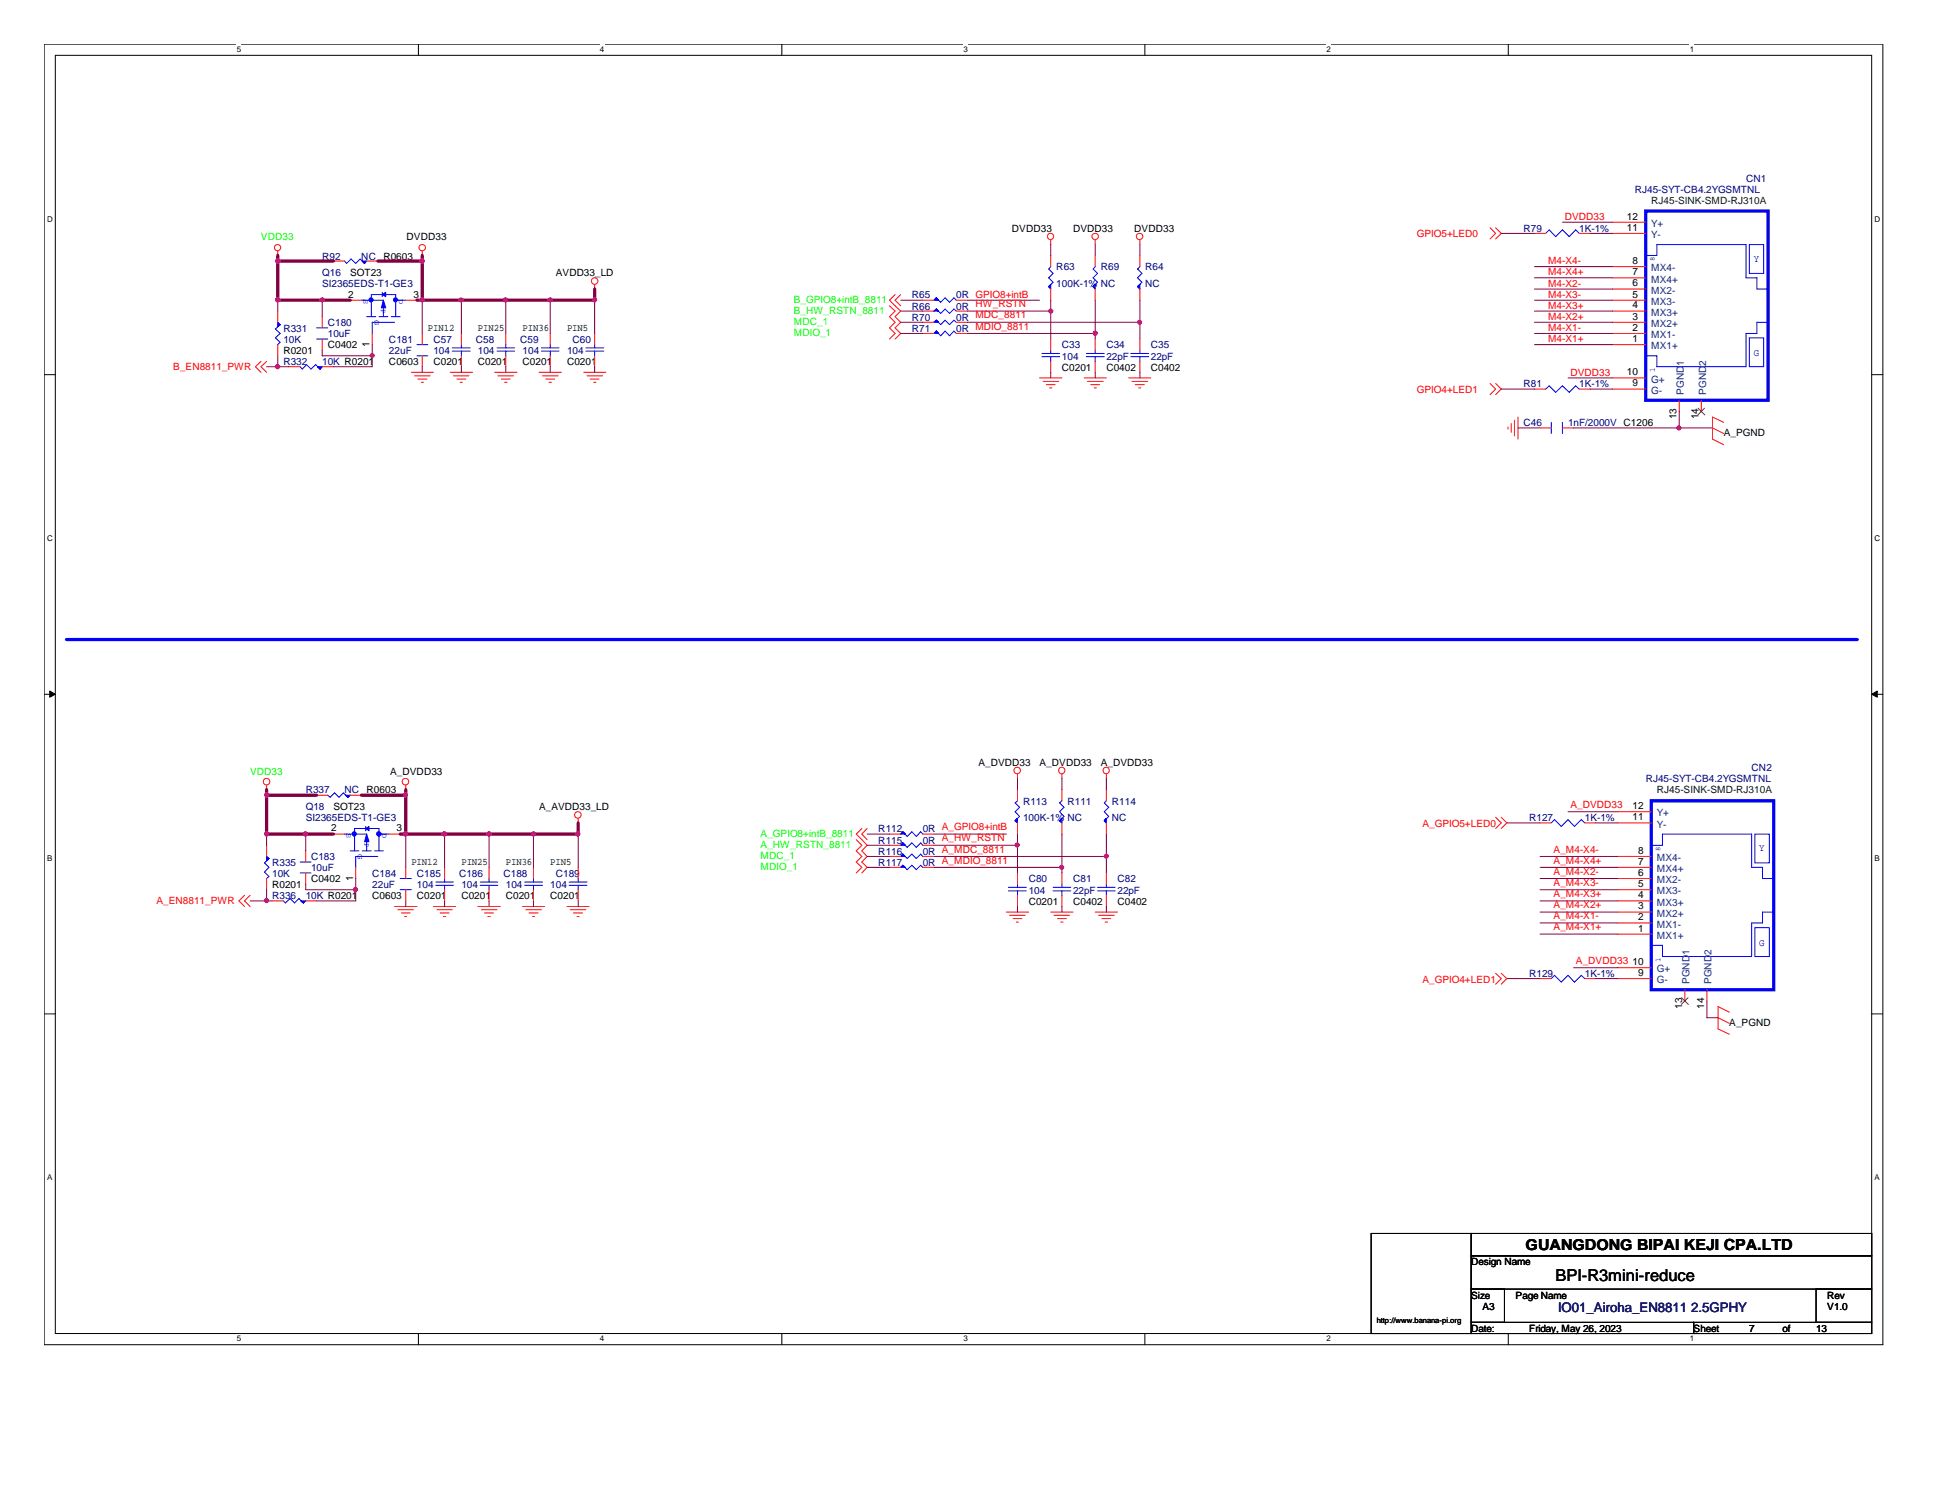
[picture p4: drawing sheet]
<svg xmlns="http://www.w3.org/2000/svg" width="279mm" height="216mm" viewBox="0 0 279 216" stroke-linecap="round" stroke-linejoin="round" font-family="sans-serif">
<path d="M6.3 6.3h264.6v187.1h-264.6zM8 8h261.3v183.8h-261.3z" fill="none" stroke="#000" stroke-width=".14"/>
<g fill="#fff">
<path d="M34.1 6.4h.6v1.3h-.6z"/>
<path d="M34.1 191.9h.6v1.3h-.6z"/>
</g>
<path d="M60.2 6.3v1.7M60.2 191.8v1.6" fill="none" stroke="#000" stroke-width=".14"/>
<g fill="#fff">
<path d="M86.3 6.4h.6v1.3h-.6z"/>
<path d="M86.3 191.9h.6v1.3h-.6z"/>
</g>
<path d="M112.5 6.3v1.7M112.5 191.8v1.6" fill="none" stroke="#000" stroke-width=".14"/>
<g fill="#fff">
<path d="M138.6 6.4h.6v1.3h-.6z"/>
<path d="M138.6 191.9h.6v1.3h-.6z"/>
</g>
<path d="M164.7 6.3v1.7M164.7 191.8v1.6" fill="none" stroke="#000" stroke-width=".14"/>
<g fill="#fff">
<path d="M190.8 6.4h.6v1.3h-.6z"/>
<path d="M190.8 191.9h.6v1.3h-.6z"/>
</g>
<path d="M217 6.3v1.7M217 191.8v1.6" fill="none" stroke="#000" stroke-width=".14"/>
<g fill="#fff">
<path d="M243.1 6.4h.6v1.3h-.6z"/>
<path d="M243.1 191.9h.6v1.3h-.6z"/>
<path d="M6.8 30.8h.7v1.3h-.7z"/>
<path d="M269.7 30.8h.8v1.3h-.8z"/>
<path d="M6.8 76.7h.7v1.4h-.7z"/>
<path d="M269.7 76.7h.8v1.4h-.8z"/>
</g>
<path d="M6.3 53.9h1.7M269.3 53.9h1.6" fill="none" stroke="#000" stroke-width=".14"/>
<g fill="#fff">
<path d="M6.8 122.7h.7v1.3h-.7z"/>
<path d="M269.7 122.7h.7v1.3h-.7z"/>
</g>
<path d="M6.3 99.9h1.7M269.3 99.9h1.6" fill="none" stroke="#000" stroke-width=".14"/>
<g fill="#000" stroke="#000" stroke-width=".14">
<path d="M7.2 99.4l.8 .5-.8 .4z" fill-rule="evenodd"/>
<path d="M269.3 99.9l.8-.5v.9z" fill-rule="evenodd"/>
</g>
<g fill="#fff">
<path d="M6.8 168.7h.7v1.3h-.7z"/>
<path d="M269.7 168.7h.7v1.3h-.7z"/>
</g>
<path d="M6.3 145.8h1.7M269.3 145.8h1.6M197.3 177.4h14.4v14.4h-14.4zM211.7 177.4h57.6v3.2h-57.6zM211.7 180.6h57.6v4.8h-57.6zM211.7 185.4h4.8v4.8h-4.8zM211.7 190.2h32v1.6h-32zM243.7 190.2h25.6v1.6h-25.6zM261.3 185.4h8v4.8h-8z" fill="none" stroke="#000" stroke-width=".14"/>
<path d="M236.8 30.4h17.6v27.2h-17.6zM9.6 92h257.6M237.6 115.2h17.6v27.2h-17.6z" fill="none" stroke="#00f" stroke-width=".47"/>
<g fill="none" stroke="#f00" stroke-width=".14">
<path d="M40 36.1v.6M48 37.5h1.6M52.7 37.5h1.7M60.7 36.1v.6M151.2 34.5v.7M151.2 36.7v1.7M157.6 34.5v.7M157.6 36.7v1.7M164 34.5v.7M164 36.7v1.7M214.4 32.8l.8 .8-.8 .8M215.2 32.8l.8 .8-.8 .8"/>
<path d="M220.8 33.6h1.6M227.2 33.6h1.6M232 33.6h4.8M232 40h4.8M232 38.4h4.8M232 32h4.8M37.5 52l-.8 .7 .8 .9M38.4 52l-.9 .7 .9 .9M40 44.7v1.7M40 49.6v1.6M41.6 52.7h1.6M46.4 52.7h1.6"/>
<path d="M46.4 45.6v1.6M46.4 48.8v1.6M50.4 43.2h1.6M53.6 48v1.6M58.4 43.2h1.6M59.2 53.6h3.2M59.6 54.1h2.3M60.1 54.5h1.3M60.6 55h.3M60.7 48v1.6M60.7 51.2v1.5M64.8 53.6h3.2"/>
<path d="M65.2 54.1h2.3M65.7 54.5h1.3M66.2 55h.3M66.4 48v1.6M66.4 51.2v1.5M71.2 53.6h3.2M71.6 54.1h2.3M72.1 54.5h1.3M72.6 55h.3M72.8 48v1.6M72.8 51.2v1.5M77.6 53.6h3.2"/>
<path d="M78.1 54.1h2.2M78.5 54.5h1.3M79 55h.3M79.2 48v1.6M79.2 51.2v1.5M84 53.6h3.2M84.5 54.1h2.2M84.9 54.5h1.3M85.4 55h.3M85.6 40.9v.7M85.6 48v1.6M85.6 51.2v1.5"/>
<path d="M128 44l.8 .7-.8 .9 .8 .8-.8 .8 .8 .8-.8 .8M128.8 42.4l-.8 .8 1.6 1.5-.8 .9 .8 .8-.8 .8 .8 .8-.8 .8M129.6 42.4l-.8 .8 .8 .8M132.8 48h1.6M132.8 46.4h1.6M132.8 44.7h1.6M132.8 43.2h1.6M137.6 48h1.6M137.6 46.4h1.6M137.6 44.7h1.6M137.6 43.2h1.6M149.6 54.4h3.2"/>
<path d="M150.1 54.9h2.2M150.5 55.3h1.3M151 55.8h.3M151.2 41.6v1.6M151.2 48.8v1.6M151.2 52v1.6M156 54.4h3.2M156.5 54.9h2.2M156.9 55.3h1.3M157.4 55.8h.3M157.6 41.6v1.6M157.6 48.8v1.6"/>
<path d="M157.6 52v1.6M162.4 54.4h3.2M162.9 54.9h2.2M163.3 55.3h1.3M163.8 55.8h.3M164 41.6v1.6M164 48.8v1.6M164 52v1.6M214.4 55.2l.8 .8-.8 .8M215.2 55.2l.8 .8-.8 .8M218.4 60v3.2M220.8 56h1.6"/>
<path d="M227.2 56h1.6M232 54.4h4.8M232 49.6h4.8M232 48h4.8M232 46.4h4.8M232 44.7h4.8M232 43.2h4.8M232 41.6h4.8M232 56h4.8M241.6 57.6v1.6M244.8 57.6v1.6M217 61.4v.3"/>
<path d="M217.4 60.9v1.3M217.9 60.5v2.2M221.6 61.6h1.6M224.8 61.6h1.6M246.4 61.6l1.6 .8M248 60.7l-1.6-.7v3.2l1.6 .8M38.4 112.9v.7M45.6 114.4h1.6M48 120h1.6M50.4 114.4h1.6M56 120h1.6M58.4 112.9v.7"/>
<path d="M83.2 117.7v.7M124 119.2l-.8 .8 1.6 1.6-.8 .8 .8 .8-.8 .8 .8 .8-.8 .8M124.8 119.2l-.8 .8 .8 .8M128 120h1.6M132.8 120h1.6M146.4 111.3v.7M146.4 113.6v1.6M146.4 118.4v1.6M152.8 111.3v.7M152.8 113.6v1.6M152.8 118.4v1.6M159.2 111.3v.7"/>
<path d="M159.2 113.6v1.6M159.2 118.4v1.6M215.2 117.6l.8 .8-.8 .8M216 117.6l.8 .8-.8 .8M221.6 118.4h1.6M228 118.4h1.6M232.8 118.4h4.8M232.8 116.8h4.8M35.2 128.8l-.8 .8 .8 .8M36 128.8l-.8 .8 .8 .8M38.4 121.6v1.6M38.4 126.4v1.6"/>
<path d="M39.2 129.6h1.6M44 129.6h1.6M44 122.4v1.6M44 125.6v1.6M51.2 124.8v1.6M56.8 130.4h3.2M57.2 130.9h2.3M57.7 131.3h1.3M58.2 131.8h.3M58.4 124.8v1.6M58.4 128v1.6M62.4 130.4h3.2"/>
<path d="M62.9 130.9h2.2M63.3 131.3h1.3M63.8 131.8h.3M64 124.8v1.6M64 128v1.6M68.7 130.4h3.3M69.3 130.9h2.2M69.7 131.3h1.3M70.2 131.8h.3M70.4 124.8v1.6M70.4 128v1.6M75.2 130.4h3.2"/>
<path d="M75.6 130.9h2.3M76.1 131.3h1.3M76.6 131.8h.3M76.8 124.8v1.6M76.8 128v1.6M81.6 130.4h3.2M82 130.9h2.3M82.5 131.3h1.3M83 131.8h.3M83.2 124.8v1.6M83.2 128v1.6M123.2 120.8l.8 .8-.8 .8 .8 .8-.8 .8 .8 .8-.8 .8"/>
<path d="M128 121.6h1.6M128 124.8h1.6M128 123.2h1.6M132.8 121.6h1.6M132.8 124.8h1.6M132.8 123.2h1.6M144.8 131.2h3.2M145.2 131.7h2.3M145.8 132.1h1.2M146.2 132.6h.3M146.4 125.6v1.6M146.4 128.8v1.6"/>
<path d="M151.2 131.2h3.2M151.6 131.7h2.3M152.1 132.1h1.3M152.6 132.6h.4M152.8 125.6v1.6M152.8 128.8v1.6M157.6 131.2h3.2M158.1 131.7h2.2M158.5 132.1h1.3M159 132.6h.3M159.2 125.6v1.6M159.2 128.8v1.6"/>
<path d="M215.2 140l.8 .8-.8 .8M216 140l.8 .8-.8 .8M232.8 131.2h4.8M232.8 129.6h4.8M232.8 134.4h4.8M232.8 132.8h4.8M232.8 128h4.8M232.8 126.4h4.8M232.8 124.8h4.8M232.8 123.2h4.8M232.8 139.2h4.8M221.6 140.8h1.6"/>
<path d="M228 140.8h1.6M232.8 140.8h4.8M242.4 142.4v1.6M245.6 142.4v1.6M247.2 146.4l1.6 .8M248.8 145.6l-1.6-.8v3.2l1.6 .8"/>
<circle cx="39.9" cy="35.6" r=".45"/>
<circle cx="60.8" cy="35.6" r=".46"/>
<circle cx="151.1" cy="34" r=".45"/>
<circle cx="157.6" cy="34" r=".46"/>
<circle cx="164" cy="34" r=".46"/>
<circle cx="85.5" cy="40.4" r=".47"/>
<circle cx="38.3" cy="112.4" r=".47"/>
<circle cx="58.3" cy="112.4" r=".47"/>
<circle cx="83.1" cy="117.2" r=".47"/>
<circle cx="146.3" cy="110.8" r=".47"/>
<circle cx="152.7" cy="110.8" r=".46"/>
<circle cx="159.1" cy="110.8" r=".46"/>
</g>
<g fill="none" stroke="#00f" stroke-width=".14">
<path d="M49.6 37.5l.3 .4 .6-.6 .7 .6 .6-.6 .7 .6 .2-.4M151.2 38.4l-.3 .3 .6 .6-.6 .7 .6 .6-.6 .6 .3 .4M157.6 38.4l-.3 .3 .6 .6-.6 .7 .6 .6-.6 .6 .3 .4M164 38.4l-.3 .3 .6 .6-.6 .7 .6 .6-.6 .6 .3 .4M222.4 33.6l.5-.5 .9 .9 1-.9 1 .9 .9-.9 .5 .5M236.8 36.7h1.6v-1.5h12.8v4.8h1.6v1.6h1.6M251.7 35.2h2v4.1h-2zM40 46.4l.3 .3-.7 .6 .7 .7-.7 .6 .7 .6-.3 .4M43.2 52.7l.3 .4 .6-.6 .6 .6 .7-.6 .7 .6 .3-.4M45.6 47.2h1.6M45.6 48.8h1.6M52 43.2h3.2v2.4"/>
<path d="M52.7 45.6h1.4M54.5 45.6h1.3M55 42v.7M55.2 42.4h-1.8v3.2M55.5 42.4h1.4v3.2M56.3 45.6h1.3M56.8 46.4h-3.2v1.6M56.9 43.2h1.5M60 51.2h1.6M60 49.6h1.6M65.1 50h2.5M65.1 50.5h2.5"/>
<path d="M66.4 49.6v.4M66.4 50.5v.7M71.5 50h2.5M71.5 50.5h2.5M72.8 49.6v.4M72.8 50.5v.7M77.9 50h2.5M77.9 50.5h2.5M79.2 49.6v.4M79.2 50.5v.7M84.3 50h2.6M84.3 50.5h2.6"/>
<path d="M85.6 49.6v.4M85.6 50.5v.7M134.4 48l.3-.4 .6 .7 .7-.7 .6 .7 .6-.7 .4 .4M134.4 43.2l.3-.4 .6 .7 .7-.7 .6 .7 .6-.7 .4 .4M134.4 46.4l.3-.3 .6 .6 .7-.6 .6 .6 .6-.6 .4 .3M134.4 44.7l.3-.3 .6 .7 .7-.7 .6 .7 .6-.7 .4 .3M149.9 50.8h2.5M149.9 51.3h2.5M151.2 50.4v.4M151.2 51.3v.7M156.3 50.8h2.6M156.3 51.3h2.6"/>
<path d="M157.6 50.4v.4M157.6 51.3v.7M162.7 50.8h2.6M162.7 51.3h2.6M164 50.4v.4M164 51.3v.7M222.4 56l.5-.5 .9 .9 1-.9 1 .9 .9-.9 .5 .5M251.7 48.6h2v4.1h-2zM254.4 46.4h-1.6v1.6h-1.6v4.7h-12.8v-1.5h-1.6M223.2 60.7v1.7M224.8 60.7v1.7M47.2 114.4l.3 .3 .6-.7 .7 .7 .6-.7 .6 .7 .4-.3"/>
<path d="M49.6 120h3.1v2.4M52.6 118.9v.6M52.7 119.2h-1.7v3.2M53.1 119.2h1.4v3.2M54.5 120h1.5M129.6 120l.3-.4 .6 .7 .7-.7 .6 .7 .7-.7 .3 .4M146.4 115.2l-.4 .3 .7 .6-.7 .7 .7 .6-.7 .7 .4 .3M152.8 115.2l-.4 .3 .7 .6-.7 .7 .7 .6-.7 .7 .4 .3M159.2 115.2l-.3 .3 .6 .6-.6 .7 .6 .6-.6 .7 .3 .3M223.2 118.4l.4-.5 1 1 1-1 .9 1 1-1 .5 .5M252.5 120h2.1v4.1h-2.1zM38.4 123.2l.3 .3-.6 .6 .6 .7-.6 .6 .6 .7-.3 .3"/>
<path d="M40.8 129.6l.3 .3 .6-.7 .7 .7 .6-.7 .6 .7 .4-.3M43.2 124h1.5M43.2 125.6h1.5M50.4 122.4h1.2M52.1 122.4h1.3M53.9 122.4h1.3M54.4 123.2h-3.2v1.6M57.6 128h1.6M57.6 126.4h1.6M62.7 126.9h2.5M62.7 127.3h2.5M64 126.4v.5"/>
<path d="M64 127.3v.7M69.1 126.9h2.5M69.1 127.3h2.5M70.4 126.4v.5M70.4 127.3v.7M75.5 126.9h2.6M75.5 127.3h2.6M76.8 126.4v.5M76.8 127.3v.7M81.9 126.9h2.6M81.9 127.3h2.6M83.2 126.4v.5"/>
<path d="M83.2 127.3v.7M129.6 121.6l.3-.4 .6 .7 .7-.7 .6 .7 .7-.7 .3 .4M129.6 123.2l.3-.3 .6 .6 .7-.6 .6 .6 .7-.6 .3 .3M129.6 124.8l.3-.3 .6 .6 .7-.6 .6 .6 .7-.6 .3 .3M145.1 127.6h2.6M145.1 128.1h2.6M146.4 127.2v.4M146.4 128.1v.7M151.5 127.6h2.6M151.5 128.1h2.6M152.8 127.2v.4M152.8 128.1v.7"/>
<path d="M157.9 127.6h2.5M157.9 128.1h2.5M159.2 127.2v.4M159.2 128.1v.7M237.6 121.6h1.6v-1.6h12.8v4.8h1.6v1.6h1.6M252.5 133.4h2.1v4.2h-2.1zM255.2 131.2h-1.6v1.6h-1.6v4.8h-12.8v-1.6h-1.6M223.2 140.8l.4-.5 1 1 1-1 .9 1 1-1 .5 .5"/>
</g>
<g fill="#00f" stroke="#00f" stroke-width=".14">
<path d="M43.3 129.6h.7l-.4 .3z" fill-rule="evenodd"/>
<path d="M45.7 52.7h.7l-.3 .4z" fill-rule="evenodd"/>
<path d="M152.8 117.7v.7l-.4-.3z" fill-rule="evenodd"/>
<path d="M157.3 41.2l.3-.3v.7l-.3-.4 .3-.3z" fill-rule="evenodd"/>
<path d="M129.9 121.2l.3 .4h-.6l.3-.4 .3 .4z" fill-rule="evenodd"/>
<path d="M52.1 37.5h.6l-.2 .4z" fill-rule="evenodd"/>
<path d="M134.7 47.6l.3 .4h-.6l.3-.4 .3 .4z" fill-rule="evenodd"/>
<path d="M40 46.4l.3 .3-.3 .3 .3-.3-.3 .3z" fill-rule="evenodd"/>
<path d="M129.9 119.6l.3 .4h-.6l.3-.4 .3 .4z" fill-rule="evenodd"/>
<path d="M52.7 120l.4 1.1h-.6z" fill-rule="evenodd"/>
<path d="M52.6 119.2l.5-.3v.6z" fill-rule="evenodd"/>
<path d="M55.2 43.2l.3 1.1h-.6z" fill-rule="evenodd"/>
<path d="M55 42.4l.5-.4v.7z" fill-rule="evenodd"/>
<path d="M49.7 114.4h.7l-.4 .3z" fill-rule="evenodd"/>
<path d="M129.9 122.9l.3 .3h-.6l.3-.3 .3 .3z" fill-rule="evenodd"/>
<path d="M134.7 42.8l.3 .4h-.6l.3-.4 .3 .4z" fill-rule="evenodd"/>
<path d="M129.9 124.5l.3 .3h-.6l.3-.3 .3 .3z" fill-rule="evenodd"/>
<path d="M163.7 41.2l.3-.3v.7l-.3-.4 .3-.3z" fill-rule="evenodd"/>
<path d="M159.2 117.7v.7l-.3-.3z" fill-rule="evenodd"/>
<path d="M146 118.1l.4-.4v.7l-.4-.3 .4-.4z" fill-rule="evenodd"/>
<path d="M150.9 41.2l.3-.3v.7l-.3-.4 .3-.3z" fill-rule="evenodd"/>
<path d="M38.4 123.2l.3 .3-.3 .3 .3-.3-.3 .3z" fill-rule="evenodd"/>
<path d="M134.4 46.4l.3-.3 .3 .3-.3-.3 .3 .3z" fill-rule="evenodd"/>
<path d="M134.4 44.7l.3-.3 .3 .3-.3-.3 .3 .3z" fill-rule="evenodd"/>
<circle cx="54.5" cy="119.9" r=".32"/>
<circle cx="51" cy="119.9" r=".31"/>
<circle cx="56.9" cy="43.1" r=".3"/>
<circle cx="53.4" cy="43.1" r=".3"/>
</g>
<path d="M244.3 58.7l1 1M245.2 58.7l-.9 1M241.9 143.5l1 1M242.9 143.5l-1 1" fill="none" stroke="#804000" stroke-width=".14"/>
<g fill="none" stroke="#800040" stroke-width=".14">
<path d="M151.2 35.2v1.5M157.6 35.2v1.5M164 35.2v1.5M216 33.6h4.8M220.8 38.4h11.2M220.8 40h11.2M224.8 32h7.2M228.8 33.6h3.2M38.4 52.7h3.2M40 43.2v1.5M40 51.2v1.5M46.4 43.2v2.4"/>
<path d="M46.4 50.4v.8h7.2M53.6 49.6v3.1h-5.6M60.7 43.2v4.8M60.7 52.7v.9M66.4 43.2v4.8M66.4 52.7v.9M72.8 43.2v4.8M72.8 52.7v.9M79.2 43.2v4.8M79.2 52.7v.9M85.6 43.2v4.8M85.6 52.7v.9"/>
<path d="M129.6 43.2h3.2M129.6 44.7h3.2M129.6 46.4h3.2M129.6 48h3.2M139.2 43.2h10.4M139.2 44.7h12M139.2 46.4h24.8M139.2 48h18.4M151.2 43.2v5.6M151.2 53.6v.8M157.6 43.2v5.6M157.6 53.6v.8"/>
<path d="M164 43.2v5.6M164 53.6v.8M216 56h4.8M220.8 43.2h11.2M220.8 44.7h11.2M220.8 46.4h11.2M220.8 48h11.2M220.8 41.6h11.2M220.8 49.6h11.2M225.6 54.4h6.4M228.8 56h3.2M241.6 59.2v2.4"/>
<path d="M218.4 61.6h3.2M226.4 61.6h20M38.4 120v1.6M44 120v2.4M58.4 120v4.8M64 120v4.8M70.4 120v4.8M76.8 120v4.8M83.2 120v4.8M124.8 120h3.2M134.4 120h10.4M146.4 112v1.6"/>
<path d="M146.4 120v5.6M152.8 112v1.6M152.8 120v5.6M159.2 112v1.6M159.2 120v5.6M216.8 118.4h4.8M225.6 116.8h7.2M229.6 118.4h3.2M36 129.6h3.2M38.4 128v1.6M44 127.2v.8h7.2M51.2 126.4v3.2h-5.6"/>
<path d="M58.4 129.6v.8M64 129.6v.8M70.4 129.6v.8M76.8 129.6v.8M83.2 129.6v.8M124.8 121.6h3.2M124.8 123.2h3.2M124.8 124.8h3.2M134.4 121.6h12M134.4 123.2h24.8M134.4 124.8h18.4M146.4 130.4v.8"/>
<path d="M152.8 130.4v.8M159.2 130.4v.8M221.6 123.2h11.2M221.6 124.8h11.2M221.6 126.4h11.2M221.6 128h11.2M221.6 129.6h11.2M221.6 131.2h11.2M221.6 132.8h11.2M221.6 134.4h11.2M226.4 139.2h6.4M216.8 140.8h4.8"/>
<path d="M229.6 140.8h3.2M245.6 144v2.4h1.6"/>
</g>
<g fill="#f0f" stroke="#f0f" stroke-width=".14">
<circle cx="151.2" cy="44.7" r=".3"/>
<circle cx="164" cy="46.4" r=".3"/>
<circle cx="157.6" cy="47.9" r=".31"/>
<circle cx="241.6" cy="61.5" r=".3"/>
<circle cx="46.4" cy="43.1" r=".3"/>
<circle cx="39.9" cy="43.1" r=".31"/>
<circle cx="53.6" cy="51.1" r=".3"/>
<circle cx="39.9" cy="52.7" r=".31"/>
<circle cx="39.9" cy="37.5" r=".31"/>
<circle cx="60.7" cy="37.5" r=".3"/>
<circle cx="60.7" cy="43.1" r=".3"/>
<circle cx="85.6" cy="43.1" r=".3"/>
<circle cx="66.3" cy="43.1" r=".3"/>
<circle cx="79.2" cy="43.1" r=".3"/>
<circle cx="72.7" cy="43.1" r=".3"/>
<circle cx="146.3" cy="121.5" r=".3"/>
<circle cx="159.2" cy="123.1" r=".3"/>
<circle cx="152.7" cy="124.8" r=".3"/>
<circle cx="38.4" cy="114.3" r=".3"/>
<circle cx="58.3" cy="114.3" r=".3"/>
<circle cx="43.9" cy="119.9" r=".31"/>
<circle cx="38.3" cy="119.9" r=".31"/>
<circle cx="58.3" cy="119.9" r=".31"/>
<circle cx="63.9" cy="119.9" r=".32"/>
<circle cx="76.7" cy="119.9" r=".31"/>
<circle cx="70.3" cy="119.9" r=".31"/>
<circle cx="83.1" cy="119.9" r=".31"/>
<circle cx="51.1" cy="127.9" r=".31"/>
<circle cx="38.4" cy="129.5" r=".3"/>
</g>
<path d="M40 36.7v6.5h10.4M40 37.5h8M54.4 37.5h6.3M60.7 36.7v6.5M85.6 41.6v1.6h-25.6M38.4 113.6v6.4h9.6M38.4 114.4h7.2M52 114.4h6.4M58.4 113.6v6.4M83.2 118.4v1.6h-25.6" fill="none" stroke="#800040" stroke-width=".47"/>
<text font-size="2.4" x="223.8" y="184.3">BPI-R3mini-reduce</text>
<text font-size="2.2" x="219.5" y="179.8">GUANGDONG BIPAI KEJI CPA.LTD</text>
<g font-size="1.9" fill="#000080">
<text x="224.2" y="188.7">IO01_Airoha_EN8811</text>
<text x="243.3" y="188.7">2.5GPHY</text>
</g>
<g font-size="1.4" fill="#000080">
<text x="235.2" y="27.7">RJ45-SYT-CB4.2YGSMTNL</text>
<text x="251.2" y="26.1">CN1</text>
<text x="219.2" y="33.3">R79</text>
<text x="227.2" y="33.3">1K-1%</text>
<text x="46.4" y="37.3">R92</text>
<text x="46.4" y="39.7">Q16</text>
<text x="46.4" y="41.3">SI2365EDS-T1-GE3</text>
<text x="52" y="37.3">NC</text>
<text x="152" y="38.9">R63</text>
<text x="152" y="41.3">100K-1% NC</text>
<text x="158.4" y="38.9">R69</text>
<text x="164.8" y="38.9">R64</text>
<text x="164.8" y="41.3">NC</text>
<text x="40.8" y="47.7">R331</text>
<text x="47.2" y="46.9">C180</text>
<text x="131.2" y="47.7">R71</text>
<text x="131.2" y="42.9">R65</text>
<text x="131.2" y="46.1">R70</text>
<text x="131.2" y="44.5">R66</text>
<text x="137.6" y="47.7">0R MDIO_8811</text>
<text x="137.6" y="42.9">0R GPIO8+intB</text>
<text x="137.6" y="46.1">0R MDC_8811</text>
<text x="137.6" y="44.5">0R HW_RSTN</text>
<text x="40.8" y="52.5">R332</text>
<text x="40.8" y="49.3">10K</text>
<text x="46.4" y="52.5">10K R0201</text>
<text x="47.2" y="48.5">10uF</text>
<text x="56" y="49.3">C181</text>
<text x="56" y="50.9">22uF</text>
<text x="62.4" y="49.3">C57</text>
<text x="62.4" y="50.9">104</text>
<text x="68.5" y="49.3">C58</text>
<text x="68.7" y="50.9">104</text>
<text x="74.8" y="49.3">C59</text>
<text x="75.2" y="50.9">104</text>
<text x="81.6" y="50.9">104</text>
<text x="82.4" y="49.3">C60</text>
<text x="152.8" y="50.1">C33</text>
<text x="152.8" y="51.7">104</text>
<text x="159.2" y="50.1">C34</text>
<text x="159.2" y="51.7">22pF</text>
<text x="165.6" y="50.1">C35</text>
<text x="165.6" y="51.7">22pF</text>
<text x="219.2" y="55.7">R81</text>
<text x="227.2" y="55.7">1K-1%</text>
<text x="219.2" y="61.3">C46</text>
<text x="225.6" y="61.3">1nF/2000V C1206</text>
<text x="236.8" y="112.5">RJ45-SYT-CB4.2YGSMTNL</text>
<text x="252" y="110.9">CN2</text>
<text x="44" y="116.5">Q18</text>
<text x="44" y="118.1">SI2365EDS-T1-GE3</text>
<text x="44" y="114.1">R337</text>
<text x="49.6" y="114.1">NC</text>
<text x="126.4" y="119.7">R112</text>
<text x="132.8" y="119.7">0R A_GPIO8+intB</text>
<text x="147.2" y="115.7">R113</text>
<text x="147.2" y="118.1">100K-1% NC</text>
<text x="153.6" y="115.7">R111</text>
<text x="160" y="115.7">R114</text>
<text x="160" y="118.1">NC</text>
<text x="220" y="118.1">R127</text>
<text x="228" y="118.1">1K-1%</text>
<text x="39.2" y="124.5">R335</text>
<text x="44.7" y="123.7">C183</text>
<text x="44.7" y="125.3">10uF</text>
<text x="126.4" y="121.3">R115</text>
<text x="126.4" y="122.9">R116</text>
<text x="126.4" y="124.5">R117</text>
<text x="132.8" y="121.3">0R A_HW_RSTN</text>
<text x="132.8" y="122.9">0R A_MDC_8811</text>
<text x="132.8" y="124.5">0R A_MDIO_8811</text>
<text x="39.2" y="129.3">R336</text>
<text x="39.2" y="126.1">10K</text>
<text x="44" y="129.3">10K R0201</text>
<text x="53.6" y="126.1">C184</text>
<text x="53.6" y="127.7">22uF</text>
<text x="60" y="126.1">C185</text>
<text x="60" y="127.7">104</text>
<text x="66" y="126.1">C186</text>
<text x="66.4" y="127.7">104</text>
<text x="72.4" y="126.1">C188</text>
<text x="72.8" y="127.7">104</text>
<text x="79.2" y="127.7">104</text>
<text x="80" y="126.1">C189</text>
<text x="148" y="126.9">C80</text>
<text x="148" y="128.5">104</text>
<text x="154.4" y="126.9">C81</text>
<text x="154.4" y="128.5">22pF</text>
<text x="160.8" y="126.9">C82</text>
<text x="160.8" y="128.5">22pF</text>
<text x="220" y="140.5">R129</text>
<text x="228" y="140.5">1K-1%</text>
</g>
<g font-size="1.4" fill="#004000">
<text x="237.6" y="29.3">RJ45-SINK-SMD-RJ310A</text>
<text x="238.4" y="114.1">RJ45-SINK-SMD-RJ310A</text>
</g>
<g font-size="1.4" fill="#0f0">
<text x="37.5" y="34.6">VDD33</text>
<text x="114.2" y="43.6">B_GPIO8+intB_8811</text>
<text x="114.2" y="45.2">B_HW_RSTN_8811</text>
<text x="114.2" y="46.8">MDC_1</text>
<text x="114.2" y="48.3">MDIO_1</text>
<text x="36" y="111.4">VDD33</text>
<text x="109.4" y="120.4">A_GPIO8+intB_8811</text>
<text x="109.4" y="122">A_HW_RSTN_8811</text>
<text x="109.4" y="123.6">MDC_1</text>
<text x="109.4" y="125.2">MDIO_1</text>
</g>
<g font-size="1.4">
<text x="58.5" y="34.6">DVDD33</text>
<text x="145.6" y="33.3">DVDD33</text>
<text x="154.4" y="33.3">DVDD33</text>
<text x="163.2" y="33.3">DVDD33</text>
<text x="234.1" y="31.6">12</text>
<text x="234.1" y="33.2">11</text>
<text x="50.4" y="39.7">SOT23</text>
<text x="55.2" y="37.3">R0603</text>
<text x="80" y="39.7">AVDD33_LD</text>
<text x="234.9" y="41.2">6</text>
<text x="234.9" y="39.6">7</text>
<text x="234.9" y="38">8</text>
<text x="50.1" y="42.8">2</text>
<text x="59.5" y="42.8">3</text>
<text x="61.6" y="47.5">PIN12</text>
<text x="68.7" y="47.5">PIN25</text>
<text x="75.2" y="47.5">PIN36</text>
<text x="81.6" y="47.5">PIN5</text>
<text x="234.9" y="47.6">2</text>
<text x="234.9" y="46">3</text>
<text x="234.9" y="44.4">4</text>
<text x="234.9" y="42.8">5</text>
<text x="40.8" y="50.9">R0201</text>
<text x="47.2" y="50.1">C0402</text>
<text x="53.2" y="49.9" transform="rotate(-90 53.2 49.9)">1</text>
<text x="56" y="52.5">C0603</text>
<text x="62.4" y="52.5">C0201</text>
<text x="68.7" y="52.5">C0201</text>
<text x="75.2" y="52.5">C0201</text>
<text x="81.6" y="52.5">C0201</text>
<text x="152.8" y="53.3">C0201</text>
<text x="159.2" y="53.3">C0402</text>
<text x="165.6" y="53.3">C0402</text>
<text x="234.1" y="54">10</text>
<text x="234.9" y="49.2">1</text>
<text x="234.9" y="55.6">9</text>
<text x="241.2" y="60.3" transform="rotate(-90 241.2 60.3)">13</text>
<text x="244.4" y="60.3" transform="rotate(-90 244.4 60.3)">14</text>
<text x="248" y="62.8">A_PGND</text>
<text x="56.1" y="111.4">A_DVDD33</text>
<text x="140.8" y="110.1">A_DVDD33</text>
<text x="149.6" y="110.1">A_DVDD33</text>
<text x="158.4" y="110.1">A_DVDD33</text>
<text x="47.7" y="119.6">2</text>
<text x="48" y="116.5">SOT23</text>
<text x="52.7" y="114.1">R0603</text>
<text x="57.1" y="119.6">3</text>
<text x="77.6" y="116.5">A_AVDD33_LD</text>
<text x="234.9" y="116.4">12</text>
<text x="234.9" y="118">11</text>
<text x="59.2" y="124.4">PIN12</text>
<text x="66.4" y="124.4">PIN25</text>
<text x="72.8" y="124.4">PIN36</text>
<text x="79.2" y="124.4">PIN5</text>
<text x="235.7" y="126">6</text>
<text x="235.7" y="124.4">7</text>
<text x="235.7" y="122.8">8</text>
<text x="39.2" y="127.7">R0201</text>
<text x="44.7" y="126.9">C0402</text>
<text x="50.8" y="126.7" transform="rotate(-90 50.8 126.7)">1</text>
<text x="53.6" y="129.3">C0603</text>
<text x="60" y="129.3">C0201</text>
<text x="66.4" y="129.3">C0201</text>
<text x="72.8" y="129.3">C0201</text>
<text x="79.2" y="129.3">C0201</text>
<text x="148" y="130.1">C0201</text>
<text x="154.4" y="130.1">C0402</text>
<text x="160.8" y="130.1">C0402</text>
<text x="235.7" y="130.8">3</text>
<text x="235.7" y="129.2">4</text>
<text x="235.7" y="127.6">5</text>
<text x="235.7" y="134">1</text>
<text x="235.7" y="132.4">2</text>
<text x="234.9" y="138.8">10</text>
<text x="235.7" y="140.4">9</text>
<text x="242" y="145.1" transform="rotate(-90 242 145.1)">13</text>
<text x="245.2" y="145.1" transform="rotate(-90 245.2 145.1)">14</text>
<text x="248.8" y="147.6">A_PGND</text>
<text x="211.7" y="182">Design Name</text>
<text x="211.7" y="186.8">Size</text>
<text x="211.7" y="191.6">Date:</text>
<text x="213.3" y="188.4">A3</text>
<text x="218.1" y="186.8">Page Name</text>
<text x="220" y="191.6">Friday, May 26, 2023</text>
<text x="243.7" y="191.6">Sheet</text>
<text x="251.7" y="191.6">7</text>
<text x="256.5" y="191.6">of</text>
<text x="261.3" y="191.6">13</text>
<text x="262.9" y="186.8">Rev</text>
<text x="262.9" y="188.4">V1.0</text>
</g>
<g font-size="1.4" fill="#f00">
<text x="203.8" y="34.1">GPIO5+LED0</text>
<text x="225.1" y="31.6">DVDD33</text>
<text x="222.7" y="38">M4-X4-</text>
<text x="222.7" y="39.6">M4-X4+</text>
<text x="222.7" y="41.2">M4-X2-</text>
<text x="222.7" y="42.8">M4-X3-</text>
<text x="222.7" y="44.4">M4-X3+</text>
<text x="222.7" y="46">M4-X2+</text>
<text x="222.7" y="47.6">M4-X1-</text>
<text x="24.9" y="53.2">B_EN8811_PWR</text>
<text x="222.7" y="49.2">M4-X1+</text>
<text x="203.8" y="56.5">GPIO4+LED1</text>
<text x="225.9" y="54">DVDD33</text>
<text x="204.6" y="118.9">A_GPIO5+LED0</text>
<text x="225.9" y="116.2">A_DVDD33</text>
<text x="223.5" y="122.6">A_M4-X4-</text>
<text x="223.5" y="124.2">A_M4-X4+</text>
<text x="223.5" y="125.8">A_M4-X2-</text>
<text x="22.5" y="130">A_EN8811_PWR</text>
<text x="223.5" y="127.4">A_M4-X3-</text>
<text x="223.5" y="129">A_M4-X3+</text>
<text x="223.5" y="130.6">A_M4-X2+</text>
<text x="223.5" y="132.2">A_M4-X1-</text>
<text x="223.5" y="133.8">A_M4-X1+</text>
<text x="204.6" y="141.4">A_GPIO4+LED1</text>
<text x="226.7" y="138.6">A_DVDD33</text>
</g>
<g font-size="1.4" fill="#004080">
<text x="237.6" y="32.6">Y+</text>
<text x="237.6" y="34.2">Y-</text>
<text x="237.6" y="40.6">MX4+</text>
<text x="237.6" y="39">MX4-</text>
<text x="237.6" y="47">MX2+</text>
<text x="237.6" y="45.4">MX3+</text>
<text x="237.6" y="43.9">MX3-</text>
<text x="237.6" y="42.2">MX2-</text>
<text x="237.6" y="50.2">MX1+</text>
<text x="237.6" y="48.6">MX1-</text>
<text x="237.6" y="55">G+</text>
<text x="237.6" y="56.6">G-</text>
<text x="242.3" y="56.8" transform="rotate(-90 242.3 56.8)">PGND1</text>
<text x="245.4" y="56.8" transform="rotate(-90 245.4 56.8)">PGND2</text>
<text x="238.4" y="117.4">Y+</text>
<text x="238.4" y="119">Y-</text>
<text x="238.4" y="125.4">MX4+</text>
<text x="238.4" y="123.9">MX4-</text>
<text x="238.4" y="131.9">MX2+</text>
<text x="238.4" y="130.3">MX3+</text>
<text x="238.4" y="128.7">MX3-</text>
<text x="238.4" y="127">MX2-</text>
<text x="238.4" y="135">MX1+</text>
<text x="238.4" y="133.4">MX1-</text>
<text x="238.4" y="139.9">G+</text>
<text x="238.4" y="141.4">G-</text>
<text x="243.1" y="141.6" transform="rotate(-90 243.1 141.6)">PGND1</text>
<text x="246.3" y="141.6" transform="rotate(-90 246.3 141.6)">PGND2</text>
</g>
<g font-size="1.4" fill="#00f">
<text x="252.3" y="37.6">Y</text>
<text x="252.3" y="51.2">G</text>
<text x="253.1" y="122.4">Y</text>
<text x="253.1" y="136.1">G</text>
</g>
<g font-size="1.1">
<text x="34.1" y="7.5">5</text>
<text x="86.3" y="7.5">4</text>
<text x="138.6" y="7.5">3</text>
<text x="190.8" y="7.5">2</text>
<text x="243.1" y="7.5">1</text>
<text x="6.8" y="31.9">D</text>
<text x="269.7" y="31.9">D</text>
<text x="6.8" y="77.8">C</text>
<text x="269.7" y="77.8">C</text>
<text x="6.8" y="123.8">B</text>
<text x="269.7" y="123.8">B</text>
<text x="6.8" y="169.8">A</text>
<text x="269.7" y="169.8">A</text>
<text x="198.1" y="190.3">http://www.banana-pi.org</text>
<text x="34.1" y="193">5</text>
<text x="86.3" y="193">4</text>
<text x="138.6" y="193">3</text>
<text x="190.8" y="193">2</text>
<text x="243.1" y="193">1</text>
</g>
<g font-size="1.1" fill="#00f">
<text x="238.1" y="37.5" transform="rotate(-90 238.1 37.5)">8</text>
<text x="52.3" y="43" transform="rotate(90 52.3 43)">S</text>
<text x="53.9" y="46.1" transform="rotate(90 53.9 46.1)">G</text>
<text x="54.8" y="44.4" transform="rotate(90 54.8 44.4)">P</text>
<text x="57.4" y="43" transform="rotate(90 57.4 43)">D</text>
<text x="238.1" y="53.6" transform="rotate(-90 238.1 53.6)">1</text>
<text x="49.9" y="119.8" transform="rotate(90 49.9 119.8)">S</text>
<text x="55" y="119.8" transform="rotate(90 55 119.8)">D</text>
<text x="51.5" y="122.9" transform="rotate(90 51.5 122.9)">G</text>
<text x="52.5" y="121.2" transform="rotate(90 52.5 121.2)">P</text>
<text x="238.9" y="122.4" transform="rotate(-90 238.9 122.4)">8</text>
<text x="238.9" y="138.4" transform="rotate(-90 238.9 138.4)">1</text>
</g>
</svg>
